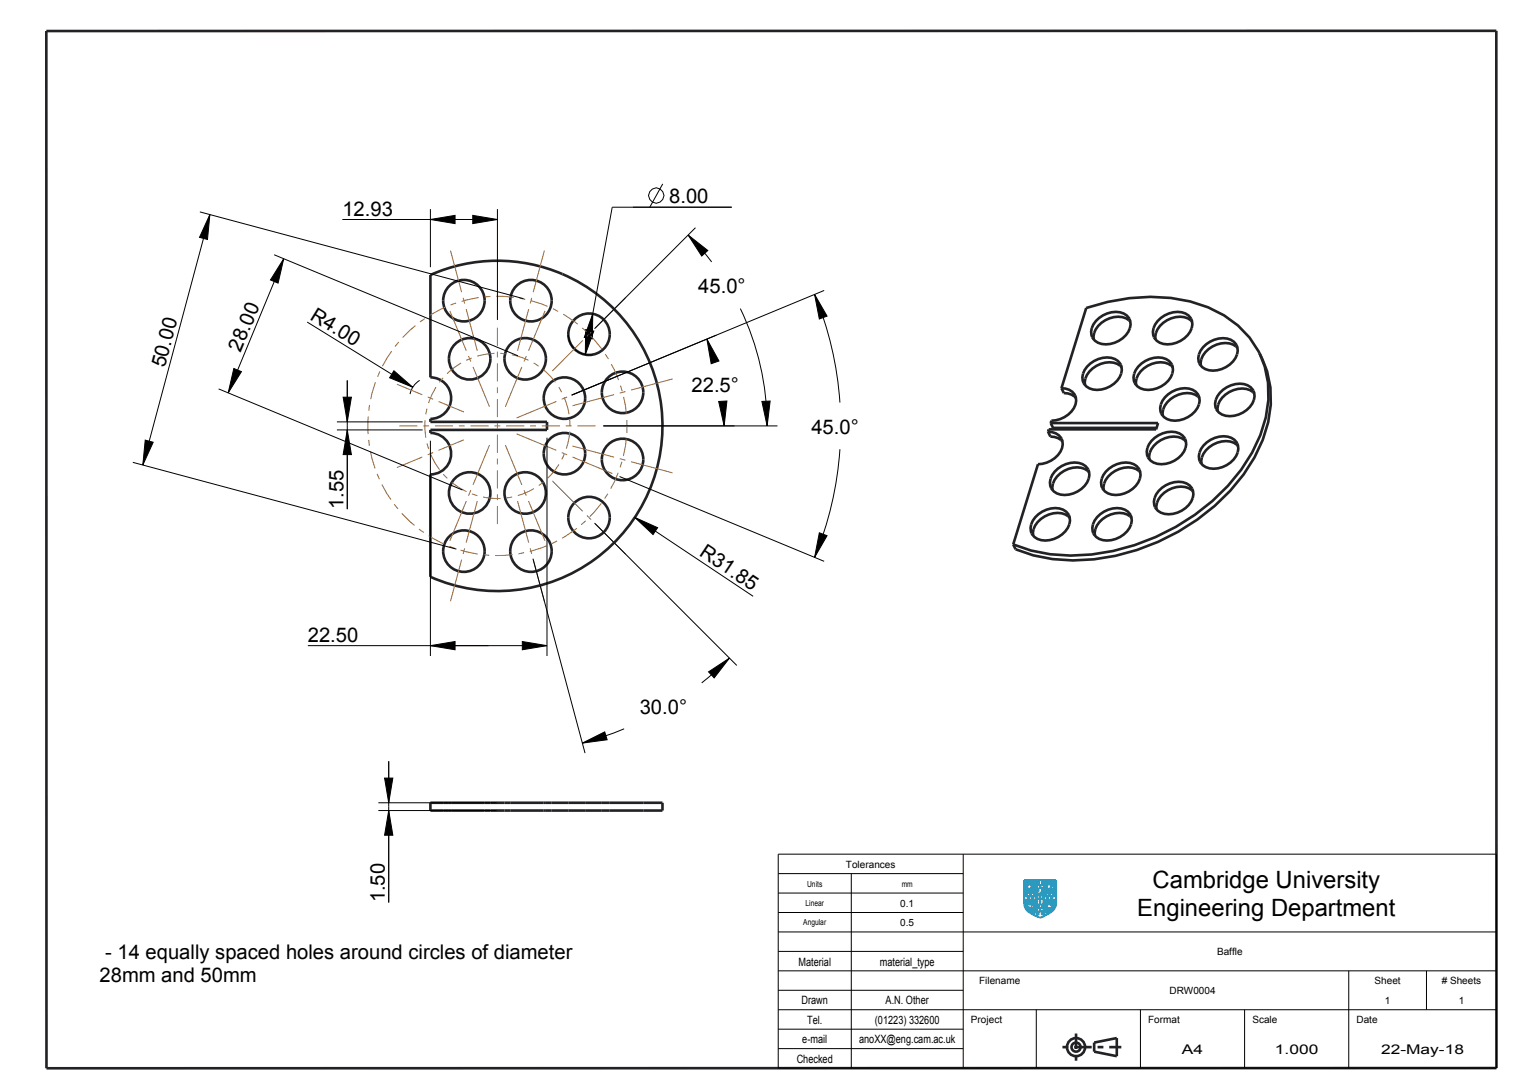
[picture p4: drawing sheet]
<svg xmlns="http://www.w3.org/2000/svg" width="297mm" height="210mm" viewBox="0 0 297 210" stroke-linecap="round" stroke-linejoin="round" font-family="sans-serif">
<path d="M205 201.9h11.4M207.7 204.5v-5.2" fill="none" stroke="#222226" stroke-width=".51" stroke-dasharray="1.1 1.1 3.4 1.1" stroke-linecap="butt"/>
<g fill="none" stroke="#222226" stroke-width=".51">
<path d="M8.9 6l279.9-.1v200.1h-279.8zM83.1 53a31.9 31.9 0 0 1 44.7 29.1 31.9 31.9 0 0 1-44.7 29.1v-19.7a4 4 0 0 0 4-4 4 4 0 0 0-4-4v-.6h22.5v-1.5h-22.5v-.6a4 4 0 0 0 4-4 4 4 0 0 0-4-4zM204.8 74.9a2.53 2.53 0 0 1 2.7 1.5 2.53 2.53 0 0 1-.7 3 5.3 5.3 0 0 1-3.9 1.7l-.1 .5M204.8 74.9l.5 .9a2.81 2.81 0 0 1 2.3 1M209.8 70.7a4.6 4.6 0 0 1 5.9-1.1 2.51 2.51 0 0 1-.1 3.8 4.6 4.6 0 0 1-6 1.1 2.51 2.51 0 0 1 .2-3.8zM211.5 61.9a4.6 4.6 0 0 1 5.9-1.1 2.51 2.51 0 0 1-.1 3.8 4.6 4.6 0 0 1-6 1.1 2.51 2.51 0 0 1 .2-3.8zM216.4 70.8a3 3 0 0 0-3.1-.9 4.7 4.7 0 0 0-4 3.8l.1 .5M218.1 62a3 3 0 0 0-3.1-.8 4.7 4.7 0 0 0-4 3.7l.1 .5M219.7 70.7a4.6 4.6 0 0 1 5.9-1.1 2.51 2.51 0 0 1-.1 3.8 4.6 4.6 0 0 1-6 1.1 2.51 2.51 0 0 1 .2-3.8zM223.4 61.9a4.6 4.6 0 0 1 5.9-1.1 2.51 2.51 0 0 1-.1 3.8 4.6 4.6 0 0 1-6 1.1 2.51 2.51 0 0 1 .2-3.8zM224.8 76.6a4.6 4.6 0 0 1 6-1.1 2.51 2.51 0 0 1-.2 3.9 4.6 4.6 0 0 1-6 1 2.51 2.51 0 0 1 .2-3.8zM226.3 70.8a3 3 0 0 0-3.2-.9 4.7 4.7 0 0 0-3.9 3.8l.1 .5"/>
<path d="M230 62a3 3 0 0 0-3.1-.8 4.7 4.7 0 0 0-4 3.7l.1 .5M231.5 76.8a3 3 0 0 0-3.2-.9 4.7 4.7 0 0 0-3.9 3.7v.6M232.2 67a4.6 4.6 0 0 1 5.9-1.1 2.51 2.51 0 0 1-.1 3.8 4.6 4.6 0 0 1-6 1.1 2.51 2.51 0 0 1 .2-3.8zM235.4 75.8a4.6 4.6 0 0 1 6-1.1 2.51 2.51 0 0 1-.2 3.8 4.6 4.6 0 0 1-6 1.1 2.51 2.51 0 0 1 .2-3.8zM238.8 67.1a3 3 0 0 0-3.2-.9 4.7 4.7 0 0 0-3.9 3.8l.1 .5M242.1 75.9a3 3 0 0 0-3.2-.9 4.7 4.7 0 0 0-4 3.8l.1 .5M243.1 68.2a19.4 19.4 0 0 0-13.4-10.1 35.5 35.5 0 0 0-20.1 1.3l-4.8 15.5M243.1 68.2a19 19 0 0 1 .1 15.7 36.6 36.6 0 0 1-16.3 17.7 40.1 40.1 0 0 1-24.2 5.3l-3.8-.7-3.4-1.2M243.1 68.2a19.1 19.1 0 0 1 .6 16.6 36.6 36.6 0 0 1-16.3 17.7 40.1 40.1 0 0 1-24.3 5.3l-3.7-.7-3.4-1.2-.5-.9M199.8 99.7a4.6 4.6 0 0 1 5.9-1 2.51 2.51 0 0 1-.1 3.8 4.6 4.6 0 0 1-6 1.1 2.51 2.51 0 0 1 .2-3.9zM202.2 83.3a2.53 2.53 0 0 1 2.7 1.5 2.53 2.53 0 0 1-.7 2.9 5.3 5.3 0 0 1-3.9 1.8l-4.8 15.5M202.2 83.3l.5 .9a2.81 2.81 0 0 1 2.3 .9"/>
<path d="M202.8 81.6l.4 .9h20M202.8 81.6h20.7l-.4 1.2h-20.7l-.2 .5M203.5 91a4.6 4.6 0 0 1 6-1.1 2.51 2.51 0 0 1-.2 3.8 4.6 4.6 0 0 1-5.9 1.1 2.51 2.51 0 0 1 .1-3.8zM206.4 99.9a3 3 0 0 0-3.1-.9 4.7 4.7 0 0 0-4 3.7l.1 .6M210.2 91.1a3 3 0 0 0-3.2-.9 4.7 4.7 0 0 0-3.9 3.8v.5M211.7 99.7a4.6 4.6 0 0 1 6-1 2.51 2.51 0 0 1-.2 3.8 4.6 4.6 0 0 1-5.9 1.1 2.51 2.51 0 0 1 .1-3.9zM213.4 91a4.6 4.6 0 0 1 5.9-1.1 2.51 2.51 0 0 1-.1 3.8 4.6 4.6 0 0 1-6 1.1 2.51 2.51 0 0 1 .2-3.8zM218.4 99.9a3 3 0 0 0-3.2-.9 4.7 4.7 0 0 0-3.9 3.7v.6M220 91.1a3 3 0 0 0-3.1-.9 4.7 4.7 0 0 0-4 3.8l.1 .5M222.2 85a4.6 4.6 0 0 1 6-1.1 2.51 2.51 0 0 1-.2 3.8 4.6 4.6 0 0 1-5.9 1.1 2.51 2.51 0 0 1 .1-3.8zM223.6 94.7a4.6 4.6 0 0 1 5.9-1.1 2.51 2.51 0 0 1-.1 3.8 4.6 4.6 0 0 1-6 1.1 2.51 2.51 0 0 1 .2-3.8zM228.9 85.1a3 3 0 0 0-3.2-.8 4.7 4.7 0 0 0-3.9 3.7v.6"/>
<path d="M230.2 94.8a3 3 0 0 0-3.1-.9 4.7 4.7 0 0 0-4 3.8l.1 .5M232.3 85.9a4.6 4.6 0 0 1 5.9-1.1 2.51 2.51 0 0 1-.1 3.8 4.6 4.6 0 0 1-6 1.1 2.51 2.51 0 0 1 .2-3.8zM238.9 86a3 3 0 0 0-3.2-.9 4.7 4.7 0 0 0-3.9 3.8l.1 .5M83.1 154.8h44.7v1.5h-44.7zM211.2 201.1l4.3-.9v3.5l-4.3-.9z"/>
<circle cx="89.5" cy="58" r="4"/>
<circle cx="102.5" cy="58" r="4"/>
<circle cx="90.6" cy="69.2" r="4"/>
<circle cx="101.4" cy="69.2" r="4"/>
<circle cx="108.9" cy="76.8" r="4"/>
<circle cx="113.7" cy="64.5" r="4"/>
<circle cx="120.1" cy="75.7" r="4"/>
<circle cx="90.6" cy="95.1" r="4"/>
<circle cx="101.4" cy="95.1" r="4"/>
<circle cx="108.9" cy="87.5" r="4"/>
<circle cx="113.7" cy="99.8" r="4"/>
<circle cx="120.1" cy="88.6" r="4"/>
<circle cx="89.5" cy="106.3" r="4"/>
<circle cx="102.5" cy="106.3" r="4"/>
<circle cx="207.7" cy="201.9" r="1.75"/>
<circle cx="207.7" cy="201.9" r=".87"/>
</g>
<g fill="none" stroke="#09c" stroke-width=".38">
<path d="M197.6 173.5h2.5v3.2M197.8 170.4h.1M197.8 170.4v.1M197.8 170.5l.3 .8 .2-.1M197.8 174.2l.3 .6 .6 .2-.1 .1h-.2v.3l.2 .1 .5-.6v.6h-.3v.3a.39 .39 0 0 0 .5-.1 .39 .39 0 0 0 .1-.5l.2 .3-.3 .4h.2l.1 .2a.94 .94 0 0 0 0-1.1M197.8 174.2h.1M197.8 170.1h.1M197.9 170.1v.3M197.9 170.4h-.1M197.9 171.6h.1M197.9 172h.1M197.9 173.8v.1"/>
<path d="M197.9 173.9v.2M197.9 173.9h.1M197.9 174.2h.1M197.9 171.9h.1M197.9 171.5v.1M197.9 171.9v.1M197.9 174.1v.1M197.9 171.8v.1M197.9 173.8l.1 .1M197.9 173.8h.1M197.9 172.8h.3M197.9 171.5h.2"/>
<path d="M197.9 171.5h.1M197.9 171.8h.1M197.9 171.6l.1 .1M197.9 170h.1M197.9 170l-.1 .1M198 171.6v.1M198 171.8h-.1M198 170l.1 .2M198 171.8h.1M198 172h.1M198 171.7h.1M198 173.9h.1"/>
<path d="M198 172.7h.2M198 171.7v.1M198 171.5h.1M198 172.7h.1h-.1M198.1 170.2h.1M198.1 171.9l-.1 .1M198.1 173.9v.1M198.1 171.5h.1M198.1 172.3v.7M198.1 174h.1M198.1 174v.1M198.1 170.2v.1"/>
<path d="M198.1 170.7v.1M198.1 171.5l.1 .1M198.1 174.1h.1M198.1 170.3v.1M198.1 171.9h.1M198.1 170.4h.1M198.1 170.8l.1 .1M198.1 171.8l.1 .1M198.1 174.1l.1 .1M198.2 170.9h.1M198.2 171.9h-.1M198.2 174.2h.1"/>
<path d="M198.2 170.7h-.1M198.2 171.8h-.1M198.2 171.8v.1M198.2 171.8h.1M198.2 171.9h.1M198.2 174.2v.1M198.2 170.6v.1M198.2 170.4v.1M198.2 170.5h.1M198.2 170.6h.1M198.2 171.3h.1M198.2 170.5v.1"/>
<path d="M198.2 172.8h-.2M198.2 171.5h.1M198.2 171.9v.1M198.2 174.3v.1M198.2 172.8h-.3M198.2 172h.1M198.3 171.9v.1M198.3 170.9h-.1M198.3 171.5l-.1 .1M198.3 170.1l-.1 .1 .2 .3-.1 .3M198.3 172h.1M198.3 171.5h.1"/>
<path d="M198.3 170.9h.1M198.3 170.1h.1M198.3 173.3h.3h-.3M198.3 173.9l-.1 .2 .2 .2-.1 .3-.1-.1v-.1M198.3 171.9h.1M198.3 170.8v.1M198.4 171.2h-.1M198.4 173.9h-.1M198.4 171.8l-.1 .1M198.4 171.8v.1M198.4 171.2h.1M198.4 171.8h.1"/>
<path d="M198.4 173.9h.1M198.4 170l-.1 .1M198.4 173.2h.2M198.4 171.2l-.1 .3M198.4 170h.1M198.4 171.7h.1M198.4 171.7v.1M198.4 170.2l.2 .2zM198.4 170.2h.1M198.5 171.7h-.1M198.5 174l.1 .2zM198.5 174h.1"/>
<path d="M198.5 171.6v.1M198.5 173.5v-.7v.7M198.5 170h.1M198.5 172.8v.7M198.5 171.6h.1M198.5 173.8l-.1 .1M198.5 170.5l.2-.1-.1 .2zM198.5 173.8h.1M198.5 174.3l.2-.1v.3zM198.5 173.2h-.1M198.6 170.4v.1M198.6 174.5h.1"/>
<path d="M198.6 173.7l-.1 .1M198.6 171.5l-.1 .1M198.6 171.5h.1M198.6 173.7l.2 .1M198.6 173.7h.1M198.6 169.9h.1M198.6 169.9l-.1 .1M198.6 173.2l-.2 .1M198.6 171.9h.1M198.6 169.9l.1 .1M198.7 171.9h.1M198.7 170.3l.1-.1-.1 .2z"/>
<path d="M198.7 170h.1M198.7 171.7h.1M198.7 174.2l.1-.2-.1 .2M198.7 171.6h.1M198.7 171.6v.1M198.7 172.8h.3h-.3M198.7 171.8l-.1 .1M198.7 171.4l-.1 .1M198.7 171.8h.1M198.7 171.7v.1M198.7 172.7h.2M198.7 171.4h.1"/>
<path d="M198.8 173.8h.1M198.8 170h.1M198.8 173.8l.1 .2M198.8 172.3v.7M198.8 170l.1 .1M198.8 171.6h.1M198.8 171.6h-.1M198.9 172.3v.7M198.9 170.4v.3M198.9 171.2l-.2 .2M198.9 170.1h.1M198.9 171.6h.1"/>
<path d="M198.9 170.1v.1M198.9 170.4h.1M198.9 171.2h.1M198.9 172.7h-.1M198.9 170.7h.1M198.9 174h.1M198.9 170.2h.1M198.9 170.2v.1M198.9 171.6v.1M198.9 170.3v.1M198.9 170.7l.5 .1M198.9 171.7h.1"/>
<path d="M198.9 170.3h.1M199 171.1l-.1 .1M199 174v.1M199 170.3l.1 .2 .6 .3M199 171.7h.1M199 174.1l-.1 .4 .5 .1M199 171.2h.1M199 174.1l.1 .2 .5 .3M199 171.2v.2M199 171.1h.1M199 172.8h-.3M199 171.4v.1"/>
<path d="M199 171.5h.1M199.1 171.1l-.1 .1M199.1 171.5v.1M199.1 173.3h.3h-.3M199.1 171.6l-.1 .1M199.1 171.1h.1M199.1 171.6h.1M199.1 171.1h-.1M199.1 173.2h.2M199.2 170.2l.6 .5M199.2 171.1h.1M199.2 170.2h.1"/>
<path d="M199.2 171.1v.1M199.2 170.2l.3 .1 .3-.1M199.2 174v.1M199.2 174.1l.2 .1M199.2 173.1h.1l-.1 .1M199.2 174h.1M199.2 171.2h.1M199.2 172.8v.6M199.2 171.3l.1 .1M199.3 171.3h-.1M199.3 171.4h.1M199.3 171.4l.1 .1"/>
<path d="M199.3 174l.3 .1M199.3 171.3l.2 .2M199.3 171.7l-.3 .3-.3-.1M199.3 171.6v.1M199.4 171.8h.1M199.4 171.5h.1M199.4 171.6h-.1M199.4 171.5v.1M199.4 171.6h.1M199.4 173.2l-.3 .1M199.4 174.6h.1M199.4 171.8v.1"/>
<path d="M199.4 174.2h.1M199.4 170.8h.1M199.4 171.6v.2M199.4 171.9h.1M199.4 171.9l.2 .1M199.5 172.8h.3h-.4M199.5 171.6h.1M199.5 171.6h-.1M199.5 174.2l.2 .1M199.5 170.8h.1M199.5 174.6h.1M199.5 171v.1"/>
<path d="M199.5 172.7h.2M199.5 171.5h.1M199.5 171.6l.1 .1M199.5 171.1h.1M199.5 171h.1M199.5 174.8l.1 .1M199.6 171.1l.1 .2M199.6 171.5h.1M199.6 174.9h.1M199.6 174.6h.1M199.6 170.8h.1M199.6 174.9v.1"/>
<path d="M199.6 172.3v.7M199.6 171.5v.2M199.6 172h.1M199.6 173.9l-.4-.1-.2 .2M199.6 174.8h.1M199.6 174.8h-.1M199.6 171.9v.1M199.6 174.6l.1 .1M199.6 171.9h.1M199.7 174.6h.1M199.7 174.8h.1M199.7 171.9h-.1"/>
<path d="M199.7 173.9h-.1M199.7 174.7h.1M199.7 174.1h-.1M199.7 170.8h.1M199.7 174.3h.1M199.7 172.7h-.1M199.7 174.3l.2 .3M199.7 174.6v.1M199.7 173.8v.1M199.7 171.3h.1M199.7 173.7l.2 .3M199.7 173.7v.1"/>
<path d="M199.7 170h.1M199.7 170l-.1 .1a.38 .38 0 0 0-.6 .2M199.8 172.8h-.3M199.8 170h.1M199.8 173.8h.1M199.8 171.2h.1M199.8 171.2v.1M199.8 174.8h.1M199.8 170v.1M199.8 171.3h.1M199.8 170.9l-.2 .1M199.8 170.1v.1"/>
<path d="M199.8 171.3l.1 .6h-.2M199.8 170.7h.1M199.8 174.7v.1M199.8 174l-.1 .1M199.8 170.9h.1M199.8 170.7v.2M199.9 174.7h-.1M199.9 174h-.1M199.9 174.7h.1M199.9 174.6v.1M200 172.3h1.5v1.1h-1.5zM200.1 172.5h.1"/>
<path d="M200.1 172.5v.8M200.1 169.7v2.5h-2.5M200.1 172.7h.1M200.1 172.7h.2M200.1 173.2h.1M200.2 173.2h.1M200.2 173.2h-.1M200.2 173.1h.1M200.2 171.8h.3h-.3M200.2 176.3h.3h-.3M200.2 170.5l.3 .1M200.2 174.9l.3 .1"/>
<path d="M200.2 172.7h.1M200.2 172.7h-.1M200.2 172.2v.4h.2v-.3h-.2M200.2 173.1l.1 .1M200.3 176.2h.1M200.3 171.7h.1M200.3 170.5h.2M200.3 174.8h.2M200.3 173.2h-.1M200.3 173.2h.1M200.3 172.7h.1M200.3 176.1h.1l-.1 .1"/>
<path d="M200.3 171.6h.1l-.1 .1M200.3 171.3v.7M200.3 175.8v.6M200.3 171.3l.1 .6M200.3 175.8l.1 .6M200.4 170v.7M200.4 174.4v.7M200.4 172.5h.2M200.4 170.4h-.1M200.4 174.8h-.1M200.5 176.2h-.3M200.5 171.7h-.3"/>
<path d="M200.5 170.5h-.3M200.5 174.9h-.3M200.5 170.5v.1M200.5 174.9v.1M200.5 172.9h.4a.19 .19 0 0 1-.2 .1 .19 .19 0 0 1-.2-.1zM200.5 174.3h.4M200.6 175.6h.3M200.6 171.2h.3h-.3M200.6 175.5h.2M200.6 174.2h.2M200.6 171.1h.2M200.6 172.2h.2v.4h-.2v-.3"/>
<path d="M200.7 171h.1l-.1 .1M200.7 175.1v.6M200.7 173.8v.6M200.7 170.7v.6M200.7 177h.1M200.8 176.9l-.1 .1M200.8 174.1h-.1h.1M200.8 175.4h-.1M200.8 176.9h.1M200.8 172.5h.2M200.8 174.2h-.2M200.8 175.5h-.2"/>
<path d="M200.9 171.1h-.3M200.9 174.2v.1M200.9 176.3h.3M200.9 174.9l.3 .1M200.9 170.5l.4 .1M201 171.7l.3 .1h-.4M201 176.2h.2M201 174.8h.2M201 171.7h.2M201 170.5h.2M201 172.3h.2v.2h-.2v-.2M201 174.8h.1h-.1"/>
<path d="M201.1 174.4v.7M201.1 175.8v.6M201.1 171.3v.6M201.1 170v.7M201.1 171.3v.7M201.1 176.1h-.1M201.1 173.2h.2M201.2 171.6h-.2l.2 .1M201.2 173.2h-.1M201.2 172.7h.1M201.2 170.4h-.1M201.2 172.4h.2"/>
<path d="M201.2 176.2h-.3M201.2 174.9h-.3M201.2 174.9v.1M201.2 176.2l-.3 .1M201.2 170.5h-.2M201.3 173.1v.1M201.3 173.1l-.1 .1M201.3 170.5v.1M201.3 173.2h.1M201.3 172.7h.1M201.4 172.5v.8M201.4 176.7a3.4 3.4 0 0 0 2.4-2.2v-4.8h-6.2v4.3a2.41 2.41 0 0 0 1.7 2.3l1.4 .7"/>
<path d="M201.4 176.7l-.6 .2M201.4 169.7v2.5h2.4M201.5 174.2h.1M201.5 174.2l.3 .7M201.5 174.1v.1M201.6 174.1v.1M201.6 174.1h-.1M201.6 170.4l.3 .9M201.6 170.4h.1M201.6 173.9v.2M201.6 173.9h.1M201.6 172.8h.3h-.3"/>
<path d="M201.6 174.1h.1M201.6 170l.1 .1M201.7 170l.1 .1M201.7 170.1v.2M201.7 170.3h-.1M201.7 170.1h.1M201.7 170h-.1M201.7 171.6h.1M201.7 171.5v.1M201.7 170.3h.1M201.7 172.7h.2M201.7 171.9v.1"/>
<path d="M201.7 171.9h.1M201.7 171.8v.1M201.7 171.5h.1M201.7 173.8l-.1 .1M201.7 173.8h.1M201.7 171.8h.1M201.7 173.8l.1 .2M201.7 172h.1M201.7 171.6l.1 .1M201.8 171.6h.1M201.8 174.9h.1M201.8 171.7h-.1"/>
<path d="M201.8 171.9v.1M201.8 171.5h.1M201.8 171.5h-.1M201.8 171.9h.1M201.8 172.3v.7M201.8 171.7h.1M201.8 174h.1M201.8 174l.1 .1M201.8 172.7h-.1M201.8 170.1h.1M201.9 171.9h-.1M201.9 174.5v.1"/>
<path d="M201.9 174.1h.1M201.9 170.1v.2M201.9 174.6h.1M201.9 174.1l.1 .2M201.9 171.5h.1M201.9 174.6v.1M201.9 171.3h.1M201.9 171.9h.1M201.9 174.7h.1M201.9 172.8h-.2M201.9 170.7v.1M201.9 170.8h.1"/>
<path d="M201.9 170.3l.1 .1M201.9 171.8h.1M201.9 174.4v.1M202 174.7h.1M202 174.3l-.1 .1M202 170.4h.1M202 170.8v.1M202 171.9h-.1M202 170.9h.1M202 171.8h.1M202 171.8v.1M202 173.9l.1 .8"/>
<path d="M202 171.9h.1M202 170.6l-.1 .1M202 170.4v.1M202 171.3h.1M202 170.5v.1M202 171.5h.1M202 173.9h.1M202 173.3h.4M202.1 171.9h.1M202.1 174.7h-.1M202.1 171.5h-.1M202.1 171.5h.1"/>
<path d="M202.1 173.8l-.1 .1M202.1 171.4v.1M202.1 173.2h.2M202.1 173.8h.1M202.1 171.4h.1M202.1 170.9h.1M202.1 171.2l-.2 .1M202.2 170l-.2 .2 .2 .3-.1 .4M202.2 171.8l-.1 .1M202.2 171.2h-.1M202.2 171.8h.1M202.2 170h.1"/>
<path d="M202.2 169.9v.1M202.2 171.1v.1M202.2 174v.1M202.2 173.8h-.1M202.2 171.7v.1M202.2 174l.1 .1M202.2 174h.1M202.2 171.3l-.1 .1M202.2 171.7h.1M202.2 171.1h.1M202.2 171.3h.1M202.2 169.9l.1 .1"/>
<path d="M202.2 172.8v.6M202.2 169.9h.1M202.2 171.1v.2M202.2 173.8h.1M202.2 174.1h.1M202.2 170.2l.2 .1zM202.2 173.7v.1M202.2 170.2h.1M202.3 173.7l.1 .1M202.3 173.7h-.1M202.3 171.6l-.1 .1M202.3 174.2h.1v.2z"/>
<path d="M202.3 173.1h-.1M202.3 169.9v.1M202.3 169.9h.1M202.3 173.2h-.2M202.4 170.4h.1l-.1 .2zM202.4 170.4h-.1M202.4 171.5l-.1 .1M202.4 169.9h.1M202.4 171.5h.1M202.4 169.9h-.1M202.4 174v.1zM202.4 172.8h.3h-.3"/>
<path d="M202.4 173.8h.1M202.4 171.9l.4 .1M202.4 171.8v.1M202.5 170.2v.1zM202.5 173.8h.1M202.5 172.7h.2M202.5 171.4l-.1 .1M202.5 171.6h.1M202.5 169.9v.1M202.5 171.8h-.1M202.5 174h.1M202.5 171.7v.1"/>
<path d="M202.5 170h.1M202.5 171.4h.1M202.5 171.6v.1M202.5 171.7h.1M202.5 173.8l.1 .1M202.6 172.3v.7M202.6 170.2h-.1M202.6 170h.1M202.6 174.2l.1 .3M202.6 172.3v.6M202.6 173.9h.1M202.6 170l.1 .1"/>
<path d="M202.6 174.2h.1M202.6 171.6h.1M202.6 171.6h-.1M202.6 171.2l-.1 .2M202.6 172.6h-.1M202.6 171.2h.1M202.6 173.9l.1 .1M202.7 174h.1M202.7 171.1l-.1 .1M202.7 174l-.1 .2M202.7 170.1h.1M202.7 171.1h.1"/>
<path d="M202.7 172.7h-.3M202.7 170.1v.1M202.7 171.6h.1M202.7 170.2a.31 .31 0 0 0 .1 .5l.4 .1M202.8 174.5l.5 .1a.45 .45 0 0 1-.5-.2 .45 .45 0 0 1 .2-.6h.5l.1 .2-.3 .2-.4-.1a.53 .53 0 0 1 .5 .7 .71 .71 0 0 1-.5 .7l-.2-.3 .3-.1-.2-.2-.1 .3a.78 .78 0 0 1-.7 .8l-.2 .1v-.2l.2-.3 .4-.1v-.5a.67 .67 0 0 1-.8 .5v-.3l.4-.1v-.2h-.2M202.8 174.5h-.1M202.8 171.6h.1M202.8 171.2h.1M202.8 171.2v.2M202.8 170a.49 .49 0 0 0 .5 .7M202.8 171.4v.1M202.8 173.2l.3 .1h-.3"/>
<path d="M202.8 170h.1M202.8 171.5h.1M202.8 172h.1M202.9 171.1l-.1 .1M202.9 171.6h-.1M202.9 171.5h.1M202.9 171.1h-.2M202.9 171.6h.1M202.9 171.1h.1M202.9 173.2h.2M202.9 171.5v.1M203 171.1h.1"/>
<path d="M203 170.2l.5 .3 .1 .3M203 170.2h.1M203 172.8v.6M203 170.1v.1M203 170.1l.4 .2M203 170.1h.1M203 173.1h-.1M203 171.3h.1M203.1 171.3h-.1M203.1 171.3v.1M203.1 171.4h.1M203.1 171.3h.1"/>
<path d="M203.1 171.4l.1 .1M203.1 171.6l-.3 .4M203.1 171.6h.1M203.1 171.3l.2 .1M203.2 171.7v.1M203.2 170.7v.1M203.2 171.6h-.1M203.2 171.5h.1M203.2 171.6v.1M203.2 171.5v.1M203.2 171.6h.1M203.2 171.8h.1"/>
<path d="M203.2 172.8h.3h-.3M203.2 170.8h.1M203.2 171.8l.1 .2M203.3 172.7h.1M203.3 170.8h.1M203.3 171.6h-.1M203.3 171.6h.1M203.3 171.4h.1M203.3 171.9v.1M203.3 171.4l.1 .1M203.3 171h.1M203.3 170.7h.1"/>
<path d="M203.3 171v.1M203.3 171.1h.1M203.4 172.3v.7M203.4 170.7h.1M203.4 170.9l.2 .1M203.4 170.9l-.1 .1M203.4 171.1l.1 .1M203.4 170.8h.1M203.4 171.5h.1M203.4 172.7h-.1M203.4 171.5v.1M203.4 171.9h-.1"/>
<path d="M203.5 171.9h.1M203.5 171.9h-.1M203.5 170.7v.1M203.5 170.2l-.1 .1M203.5 171.2h.1M203.5 169.9h.1M203.5 169.9l-.7 .1M203.6 169.9v.1M203.6 171.2h.1M203.6 171.1v.1M203.6 171.1h.1M203.6 170.9v.1"/>
<path d="M203.6 170.2h-.1M203.6 170h.1M203.6 170v.1M203.6 171.2v.1M203.6 171.9h.1M203.6 170.1v.1M203.6 171.3h.1M203.6 171.3l.1 .6M203.6 170.8v.1M203.6 170.8h.1M203.7 171.9h-.1M203.8 173.5h-2.4v3.2"/>
<path d="M203.8 174v.1"/>
<circle cx="198.1" cy="172.4" r=".06"/>
<circle cx="198.5" cy="172.9" r=".04"/>
<circle cx="198.8" cy="172.4" r=".04"/>
<circle cx="199.2" cy="172.9" r=".04"/>
<circle cx="199.2" cy="172.9" r=".06"/>
<circle cx="199.6" cy="172.4" r=".04"/>
<circle cx="199.6" cy="172.4" r=".06"/>
<circle cx="200.3" cy="175.9" r=".04"/>
<circle cx="200.3" cy="171.4" r=".06"/>
<circle cx="200.3" cy="175.9" r=".06"/>
<circle cx="200.4" cy="170.1" r=".04"/>
<circle cx="200.4" cy="174.5" r=".04"/>
<circle cx="200.7" cy="173.8" r=".04"/>
<circle cx="200.7" cy="175.2" r=".04"/>
<circle cx="200.7" cy="170.8" r=".04"/>
<circle cx="200.7" cy="170.8" r=".06"/>
<circle cx="201" cy="172.1" r=".04"/>
<circle cx="201.1" cy="174.5" r=".04"/>
<circle cx="201.1" cy="175.8" r=".04"/>
<circle cx="201.1" cy="171.4" r=".04"/>
<circle cx="201.1" cy="170.1" r=".04"/>
<circle cx="201.1" cy="170.1" r=".06"/>
<circle cx="201.8" cy="172.4" r=".04"/>
<circle cx="201.8" cy="172.4" r=".06"/>
<circle cx="202.2" cy="172.8" r=".04"/>
<circle cx="202.2" cy="172.5" r=".04"/>
<circle cx="202.6" cy="172.4" r=".04"/>
<circle cx="202.6" cy="172.4" r=".06"/>
<circle cx="203" cy="172.9" r=".04"/>
<circle cx="203.4" cy="172.4" r=".04"/>
</g>
<g fill="none" stroke="#000" stroke-width=".19">
<path d="M127.9 35.5l-2.5 4.5M141.2 40h-23.1l-5.1 28.4M38.6 40.9l62.4 16.7M40.5 41.4l-.5 4.8-1.5-.4zM40.5 41.4l-12.9 48.3M52.9 49.1l47.1 19.5M54.8 49.9l-1.1 4.7-1.5-.6zM54.8 49.9l-10.8 25.9M66.1 42.3h29.9M83.1 42.3l4.7-.8v1.6zM83.1 40.3v11.2M91.2 41.5l4.8 .8-4.8 .8z"/>
<path d="M96 40.3v21.4M132.8 45.3l3.8 3-1.2 1.1zM132.8 45.3l2.4 2.5 2.1 2.7M134.2 43.9l-19.5 19.5M142.9 59.5a52 52 0 0 1 5.1 22.6M157.2 56.8l2.4 4.2-1.5 .5zM157.2 56.8a66.2 66.2 0 0 1 4.9 20.8M159 56l-48.7 20.2M42.2 75l47.1 19.5M45.1 71.1l1.5 .6-2.6 4.1zM59.3 62.1l20.4 12.6M66.2 76.6h1.6l-.8 4.8z"/>
<path d="M67 73.4v24.8M76 71.5l3.7 3.2-4.5-1.8zM81 73.4a4 4 0 0 0-1.9 2.6M109.7 64.5a4 4 0 0 0 4.7 3.9M113 63.6l1.6 .2-1.6 4.6zM114.4 60.5l-.1 4.8-1.5-.2zM136.4 65.4l2.3 4.2-1.5 .5zM136.4 65.4l1.5 4.1M138.7 77.4l1.6-.1-.6 4.8zM139.6 78.5l.1 3.6M147 77.4l1.6-.1-.6 4.8zM25.6 89.2l62.5 16.7"/>
<path d="M28 84.9l1.6 .4-2 4.4zM65 81.4h16.6M65 82.9h16.6M67 82.9l.8 4.8h-1.6zM83.1 85v41.5M105.6 84.4v42.1M116.4 82.1h33.6M119.6 91.9l39.4 16.3M122.5 99.8l4.4 2-.9 1.3zM122.5 99.8l22.8 15.2M162.1 86.6a66.2 66.2 0 0 1-4.9 20.9M102.9 107.7l10 37.5"/>
<path d="M114.7 100.9l27.5 27.4M158.1 102.7l1.5 .6-2.4 4.2zM59.4 124.5h46.2M83.1 124.5l4.7-.8v1.6zM100.8 123.7l4.8 .8-4.8 .8zM136.7 129.6l4.1-2.7-3 3.8zM140.8 126.9l-2.9 2.7-2.5 2.1M73 154.8h22.9M73 156.3h22.9M74.2 150h1.6l-.8 4.8zM75 156.3l.8 4.8h-1.6zM75 146.8v27.2"/>
<path d="M112.4 143.3l4.3-2.2 .5 1.6zM120.4 140.5l-4.4 1.7-3.6 1.1M150.2 164.7h138.6v41.3h-138.6zM150.2 179.7h138.6M150.2 176h35.7M150.2 172.2h35.7M150.2 168.5h35.7M164.3 168.5v37.5M185.9 164.7v41.3M150.2 198.5h35.7M150.2 194.7h138.6M150.2 191h35.7"/>
<path d="M150.2 187.2h138.6M150.2 183.5h35.7M200 194.7v11.3M220.1 194.7v11.3M240.2 194.7v11.3M260.3 187.2v18.8M275.3 187.2v7.5M150.2 202.2h35.7"/>
<circle cx="126.6" cy="37.7" r="1.47"/>
</g>
<g fill="#000">
<path d="M40.5 41.4l-.5 4.8-1.5-.4zM54.8 49.9l-1.1 4.7-1.5-.6zM83.1 42.3l4.7-.8v1.6zM91.2 41.5l4.8 .8-4.8 .8zM132.8 45.3l3.8 3-1.2 1.1zM157.2 56.8l2.4 4.2-1.5 .5zM45.1 71.1l1.5 .6-2.6 4.1zM76 71.5l3.7 3.2-4.5-1.8zM113 63.6l1.6 .2-1.6 4.6zM114.4 60.5l-.1 4.8-1.5-.2zM136.4 65.4l2.3 4.2-1.5 .5zM28 84.9l1.6 .4-2 4.4z"/>
<path d="M66.2 76.6h1.6l-.8 4.8zM67 82.9l.8 4.8h-1.6zM122.5 99.8l4.4 2-.9 1.3zM138.7 77.4l1.6-.1-.6 4.8zM147 77.4l1.6-.1-.6 4.8zM158.1 102.7l1.5 .6-2.4 4.2zM83.1 124.5l4.7-.8v1.6zM100.8 123.7l4.8 .8-4.8 .8zM136.7 129.6l4.1-2.7-3 3.8zM74.2 150h1.6l-.8 4.8zM75 156.3l.8 4.8h-1.6zM112.4 143.3l4.3-2.2 .5 1.6z"/>
</g>
<g fill="none" stroke="#963" stroke-width=".19">
<path d="M86.8 60l3.2 7.6M86.9 48.3l2.2 8M89.4 57.4l.3 1.1M90 59.6l2.1 8M102 59.6l-2.1 8M102.6 57.4l-.3 1.1M105.1 48.3l-2.2 8M105.2 60l-3.2 7.6M120.7 57.4l-5.8 5.9M76.6 74.1l4.9 2M82.5 76.6l1.1 .4M84.6 77.4l4.9 2.1"/>
<path d="M90.4 68.7l.5 1M91.3 70.8l3.2 7.6M96 63.2v3.5M96 67.8v1.1M96 70.1v3.5M96 74.7v1.1M96 76.9v3.5M100.7 70.8l-3.2 7.6M101.6 68.7l-.5 1M107.4 77.4l-7.7 3.2M109.5 76.6l-1.1 .4M112.5 65.6l-5.9 5.9"/>
<path d="M114.1 64.1l-.8 .8M118.2 72.9l-7.7 3.2M118.5 76.1l-8 2.1M120.7 75.5l-1.1 .3M129.8 73.1l-8 2.1M77.1 82.1h3.5M81.5 88.1l-4.9 2.1M81.7 82.1h1.1M83.6 87.3l-1.1 .4M83.9 82.1h3.5M88.6 82.1h1.1M89.5 84.8l-4.9 2"/>
<path d="M90 96.6l-3.2 7.7M90.8 82.1h3.5M90.9 94.5l-.5 1.1M92.1 96.6l-2.1 8M94.5 85.8l-3.2 7.7M95.4 82.1h1.2M96 81.6v1.1M96 83.8v3.5M96 88.4v1.2M96 90.7v3.5M96 95.3v1.1M96 97.6v3.5"/>
<path d="M97.5 85.8l3.2 7.7M97.7 82.1h3.5M99.7 83.7l7.7 3.1M99.9 96.6l2.1 8M101.1 94.5l.5 1.1M102 96.6l3.2 7.7M102.3 82.1h1.1M104.6 82.1h3.5M106.6 92.7l5.9 5.9M108.4 87.3l1.1 .4M109.2 82.1h1.1M110.5 86l8 2.2"/>
<path d="M110.5 88.1l7.7 3.2M111.4 82.1h3.5M113.3 99.4l.8 .8M119.6 88.5l1.1 .2M121.8 89l8 2.2M89.1 107.9l-2.2 8M89.7 105.7l-.3 1.1M102.3 105.7l.3 1.1M102.9 107.9l2.2 8M114.9 101l5.8 5.9"/>
</g>
<path d="M110 82.1a14 14 0 0 0-20.6-12.3 14 14 0 0 0-1.3 23.9 14 14 0 0 0 21.8-10l.1-1.6M121 82.1a25 25 0 0 0-36.9-21.9 25 25 0 0 0-1.8 42.9 25 25 0 0 0 38.6-18.9l.1-2.1" fill="none" stroke="#963" stroke-width=".19" stroke-dasharray="1.1 1.1 3.4 1.1" stroke-linecap="butt"/>
<g font-size="4.6">
<text x="222.4" y="171.3">Cambridge University</text>
<text x="219.5" y="176.6">Engineering Department</text>
</g>
<g font-size="3.9">
<text x="66.1" y="41.6">12.93</text>
<text x="129.1" y="39.2">8.00</text>
<text x="134.8" y="56.5">45.0°</text>
<text x="59.7" y="61.5" transform="rotate(32 59.7 61.5)">R4.00</text>
<text x="31.8" y="71" transform="rotate(-75 31.8 71)">50.00</text>
<text x="46.4" y="68" transform="rotate(-67 46.4 68)">28.00</text>
<text x="133.5" y="75.5">22.5°</text>
<text x="156.6" y="83.6">45.0°</text>
<text x="66.3" y="98.2" transform="rotate(-90 66.3 98.2)">1.55</text>
<text x="134.8" y="107.1" transform="rotate(34 134.8 107.1)">R31.85</text>
<text x="59.4" y="123.8">22.50</text>
<text x="123.4" y="137.7">30.0°</text>
<text x="74.3" y="174" transform="rotate(-90 74.3 174)">1.50</text>
<text x="20.3" y="184.9">- 14 equally spaced holes around circles of diameter</text>
<text x="19.2" y="189.4">28mm and 50mm</text>
</g>
<g font-size="2.6">
<text x="228.1" y="203.2">A4</text>
<text x="246" y="203.2">1.000</text>
<text x="266.5" y="203.2">22-May-18</text>
</g>
<g font-size="2.2">
<text x="154.1" y="186.2">Material</text>
<text x="169.8" y="186.2">material_type</text>
<text x="154.7" y="193.7">Drawn</text>
<text x="155.8" y="197.4">Tel.</text>
<text x="168.8" y="197.4">(01223) 332600</text>
<text x="170.9" y="193.7">A.N. Other</text>
<text x="154.8" y="201.2">e-mail</text>
<text x="165.8" y="201.2">anoXX@eng.cam.ac.uk</text>
<text x="153.7" y="204.9">Checked</text>
</g>
<g font-size="1.9">
<text x="163.3" y="167.3">Tolerances</text>
<text x="173.7" y="178.6">0.5</text>
<text x="173.7" y="174.8">0.1</text>
<text x="234.9" y="184.2">Baffle</text>
<text x="189" y="189.8">Filename</text>
<text x="225.7" y="191.7">DRW0004</text>
<text x="265.3" y="189.8">Sheet</text>
<text x="278.2" y="189.8"># Sheets</text>
<text x="187.4" y="197.3">Project</text>
<text x="221.6" y="197.3">Format</text>
<text x="241.7" y="197.3">Scale</text>
<text x="261.8" y="197.3">Date</text>
<text x="267.2" y="193.6">1</text>
<text x="281.5" y="193.6">1</text>
</g>
<g font-size="1.6">
<text x="155.8" y="171">Units</text>
<text x="174" y="171">mm</text>
<text x="155" y="178.5">Angular</text>
<text x="155.4" y="174.7">Linear</text>
</g>
</svg>
